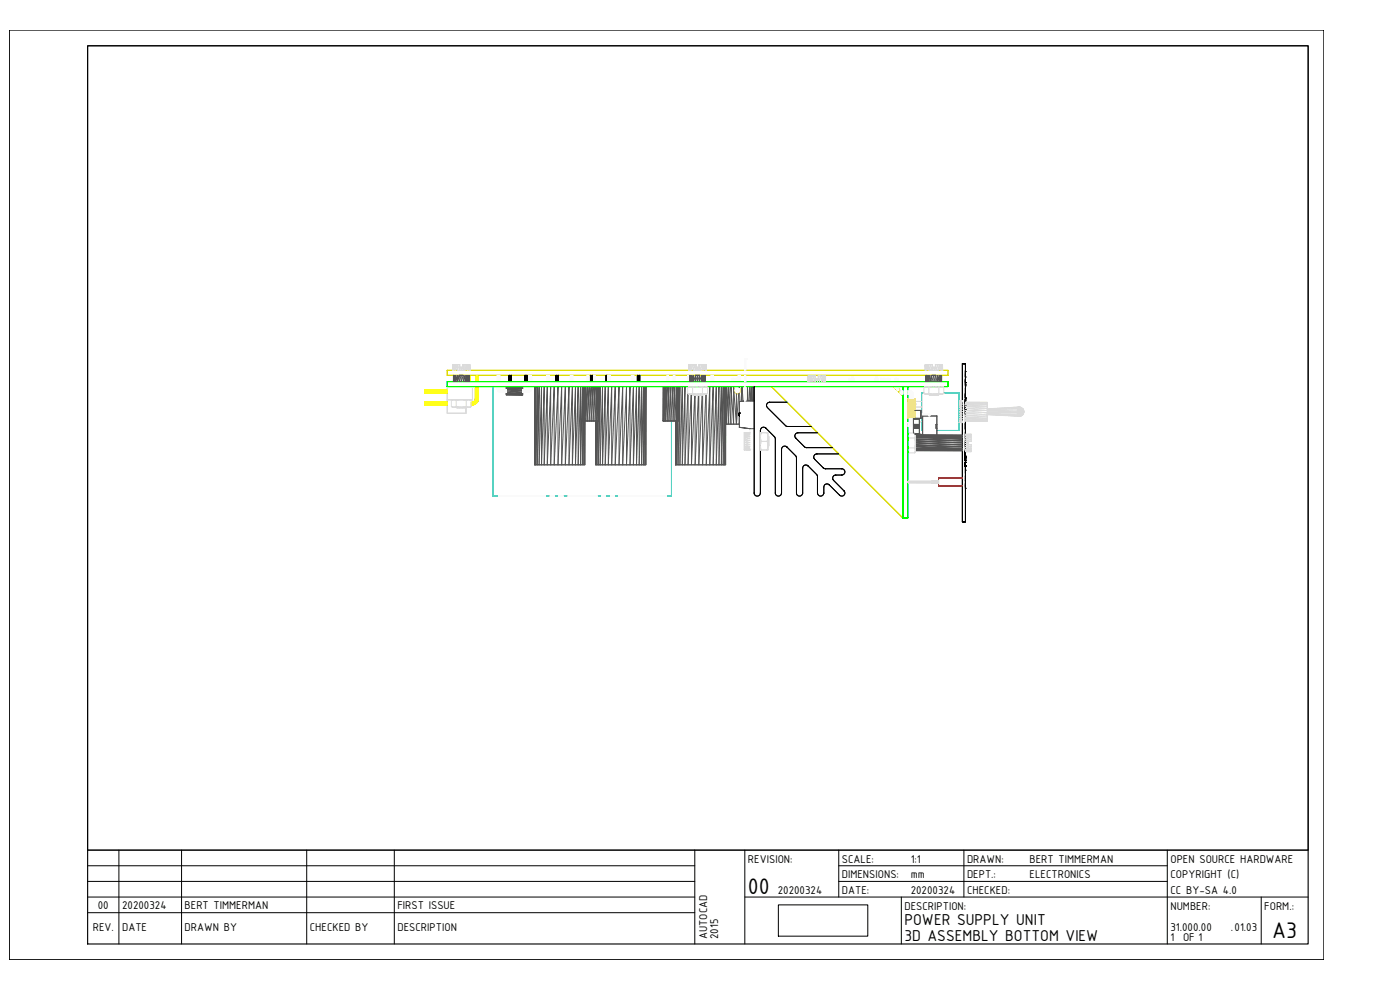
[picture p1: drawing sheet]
<svg xmlns="http://www.w3.org/2000/svg" width="841mm" height="594mm" viewBox="0 0 841 594" stroke-linecap="round" stroke-linejoin="round" font-family="sans-serif">
<!-- layer: 0 -->
<path d="M269 222h6h-6v3zM279 222h138M421 222h138M463 232l79 79v-73l-5-6 5 6v73zM463 232h.1M537 232h.1M542 238h.1M563 222h6zM569 222v3h-300h300M569 225h.1M569 222v3M542 311h.1" fill="none" stroke="#dd0" stroke-width=".6"/>
<g fill="none" stroke="#000" stroke-width=".6">
<path d="M578 219v95h2v-95h-2h2v95h-2zM578 219h.1M580 219v95M580 219h.1M580 237v-1v1M580 236h.1M580 236v-1v1M580 235v-1v1M580 234h.1M580 233h.1M580 233v1v-1M580 235h.1"/>
<path d="M580 235v1v-1M580 236v1v-1M580 237h.1M580 238h.1M580 238v1v-1M580 239h.1M580 238v-1v1M580 232h.1M580 231h.1M580 230h.1M580 229h.1M580 228h.1"/>
<path d="M580 223v2v-2M580 225h.1M580 226h.1M580 225v-2v2M580 223h.1M580 227h.1M580 240h.1M580 239v-1v1M580 239v-2v2M580 237v2v-2M580 229v-1v1M580 228v1v-1"/>
<path d="M580 260h.1M580 259h.1M580 258h.1M580 257h.1M580 257v-2v2M580 255h.1M580 256h.1M580 254h.1M580 255v2v-2M580 246v1v-1M580 247h.1M580 248h.1"/>
<path d="M580 247v-1v1M580 249h.1M580 247v-2v2M580 245h.1M580 247v1v-1M580 249v-1v1M580 241v2v-2M580 243h.1M580 244h.1M580 243v-2v2M580 241h.1M580 244v2v-2"/>
<path d="M580 246h.1M580 246v-2v2M580 241v1v-1M580 242h.1M580 242v-1v1M580 242v-2v2M580 245v-2v2M580 243v2v-2M580 245v-1v1M580 244v1v-1M580 280h.1M580 280v2v-2"/>
<path d="M580 275h.1M580 276v2v-2M580 278h.1M580 278v-2v2M580 276h.1M580 271v1v-1M580 272h.1M580 273h.1M580 272v-1v1M580 270h.1M580 271h.1M580 274h.1"/>
<path d="M580 272v-2v2M580 265v2v-2M580 267h.1M580 268h.1M580 267v-2v2M580 265h.1M580 269h.1M580 263h.1M580 262h.1M580 261h.1M580 279h.1M580 278v1v-1"/>
<path d="M580 279v-1v1M580 278v2v-2M580 280v-2v2M580 276v-1v1M580 275v1v-1M580 277h.1M580 276v1v-1M580 277v-2v2M580 273v-1v1M580 274v2v-2M580 277v-1v1M580 275v-1v1"/>
<path d="M580 272v1v-1M580 274v-2v2M580 272v2v-2M580 273v1zM580 273v-2v2M580 271v2v-2M580 272v1zM580 275v2v-2M580 282v2v-2M580 284h.1M580 284v-2v2M580 282v-2v2"/>
<path d="M580 282h.1M580 293v-1v1M580 292h.1M580 291h.1M580 291v-1v1M580 290h.1M580 291v2v-2M580 293h.1M580 292v-1v1M580 291v1v-1M580 286h.1M580 286v1v-1"/>
<path d="M580 287h.1M580 288h.1M580 289h.1M580 288v-2v2M578 314h.1M580 314h.1"/>
</g>
<g fill="#000">
<circle cx="580" cy="223" r=".2"/>
<circle cx="580" cy="226" r=".2"/>
<circle cx="580" cy="231" r=".2"/>
<circle cx="580" cy="232" r=".2"/>
<circle cx="580" cy="246" r=".2"/>
<circle cx="580" cy="240" r=".2"/>
<circle cx="580" cy="275" r=".2"/>
<circle cx="580" cy="271" r=".2"/>
<circle cx="580" cy="263" r=".2"/>
<circle cx="580" cy="270" r=".2"/>
<circle cx="580" cy="265" r=".2"/>
<circle cx="580" cy="282" r=".2"/>
</g>
<path d="M578 261h-28l28 1h-28h28h-28l28 1h-28l28 1h-28l28 1h-28l28 1h-28l28 1h-28l28 1h-28l28 1h-28l28 1h-28l28 1h-28h28h-28" fill="none" stroke="#545454" stroke-width=".6"/>
<g fill="none" stroke="#dbdbdb" stroke-width=".6">
<path d="M580 248h13v1l-13-1M580 247h13v1l-13-1M580 245h13v2l-13-2M580 244h13v1l-13-1M580 243h13v1l-13-1M580 242h13v1l-13-1M580 242h13zM580 252h13v1l-13-1M580 251h13v1h-13M580 250h13v1h-13M580 249h13v1l-13-1M580 253h13"/>
<path d="M593 242v11M593 253h.1M611 250h2zM612 245h.1M612 245v1M612 246l1 1-1 1h1h-1M612 248h-1l1 1h-1l1 1v-1M612 246h-1l1 1v1h-1l1 1M612 250h.1M612 246h1M612 245l1 1v1h-1h1v2l-1-1M612 245h-1l1 1v1h-1l1 1"/>
<path d="M613 245v1M613 245h1M613 250h-1h1M613 245h-1M613 245h.1M613 246l1 1h-1l1 1M613 249h-1M613 249l-1 1M614 245v1h-1M614 245v1M614 250h-1M614 250h.1"/>
<path d="M614 246l1 1M614 246l-1-1 1 2h-1l1 1h-1h1l-1 1M614 248l-1 1M614 246h1M614 249h-1M614 245h.1M614 246v-1v1M614 249v1M615 246h.1M615 247v1M615 247h-1l1 1M615 248h-1"/>
<path d="M615 247l-1-1 1 1M615 246v1v-1M615 248l-1 1M615 246v2M615 246l-1-1 1 1M615 248l-1 1 1-1M545 261l1-1-1 2M545 265l1-3v6l-1-1M545 270v1M545 269h1v1zM545 271l1 1M546 268v1z"/>
<path d="M546 260h.1M546 269h.1M546 272h.1M546 260l-1 1M546 260h3M549 263l1 3-1 3h-3M549 260h.1M549 269h.1M549 272h.1M549 269l1 1M549 260l1 1M550 270l-1 2h-3"/>
<path d="M550 261v1M550 261l-1-1 1 1M550 261l-1 2h-3M550 270l-1 2 1-1M550 267v3v-1h-1zM550 262v1h-1l1 2v-3M550 261v10M550 262h.1M550 265v2M580 266l3 1M580 268l3-1v1l-3 1h3v1l-3 1h3h-3h3h-3h3v-1h-3l3-1v-1zM582 266h-2h2v1"/>
<path d="M582 267h1M582 267l-2 1M582 267h.1M583 265h.1M583 267h.1M583 265h-1v2M583 267v4M583 261v4M583 261h-3h3l-3 1h3v1l-3 1h3v1M583 261h-3h3v1l-3 1h3v1l-3 1 2 1v-1h-2h3h-1"/>
</g>
<path d="M554 236h.1M554 236h1M554 236v13M576 236h.1M576 236h-9h9v23M576 236v23M554 259h.1M554 249v10zM563 259h13M576 259h.1" fill="none" stroke="#00bfff" stroke-width=".6"/>
<circle cx="612" cy="245" r=".2" fill="#dbdbdb"/>
<g fill="none" stroke="#dbdbdb" stroke-width=".6">
<path d="M549 253h.1M550 242v1v1v-1zM550 245h4M550 241h4M552 253h2M553 250h1M578 241h-2h2h-2h2h-2l2 1h-2l2 1h-2l2 1h-2l2 2h-2l2 1h-2l2 2h-2l2 1h-2l2 1h-2l2 1h-2l2 1h-2l2 1h-2h2h-2M593 249h19v1M593 249l19 1-19-1M593 248l19 1h-19M593 248h19h-19M593 247h19v2"/>
<path d="M593 247l19-1v1h-19M593 246l19-1v1M593 249l19 1M611 248h.1M611 247v1M611 248v1M611 247h.1M611 245v2M611 249v1M611 249h.1M611 245h.1M611 250h.1"/>
<path d="M611 250h1M612 245h-1M612 245l-19 1M612 245l-19 1 19-1-19 1M612 245h.1M612 250h.1M545 289h15h-15M545 289l15 1h-15M545 290h15h-15M545 289h15M560 290h.1M560 289h-15h15"/>
<path d="M560 289h4zM560 289l4 1zM560 290h4zM564 289h-4h4h-4v1"/>
</g>
<path d="M542 232v79h3v-79v79h-3zM542 232h.1M545 232h.1M542 311h.1M545 311h.1" fill="none" stroke="#0f0" stroke-width=".6"/>
<path d="M564 287h.1M564 292h.1M564 287v5v-5M564 292h14M578 287h-14h14" fill="none" stroke="#f00" stroke-width=".6"/>
<path d="M548 239v12v-12h1l-1 12h1v-12h1l-1 12h1v-12M548 239v12h-1l1-12h-1v12h-1l1-12h-1v12v-12l-1 12v-12h5M548 239h.1M550 239v12zM545 251h5M548 251h.1" fill="none" stroke="#ffdf7f" stroke-width=".6"/>
<g fill="none" stroke="#fafafa" stroke-width=".6">
<path d="M541 235v1zM541 235h1M541 236h1M541 237h1M542 236h-1h1M545 235h2M545 236h2M547 237h-2h2M547 236v-1zM547 235h.1M547 237v2v-2v2v-2v2l1-2v2v-2v2l1-2v2M547 235v2"/>
<path d="M547 236v1h-2h2M547 236h1h-1M547 236v1M547 237h.1M547 235l1 1zM547 235h1M547 235l2 2-1-1M547 236l1 1v-1l1 1M547 236h.1M548 239h.1M548 235v1zM548 236v1h-1"/>
<path d="M545 255h2M545 254h2M547 254h-2h2v1M547 255h-2l2 1M547 256h-2h2M547 254h.1M547 256h.1M547 256v-1zM547 251v3v-3v3v-3v3l1-3v3v-3v3l1-3v3M547 254v1zM547 254v1v-1h1l-1 2 1-1-1 1 1-1v-1l-1 1v-1M547 255h.1"/>
<path d="M548 251h.1M548 254v1zM553 249h5M558 249h.1M558 249v1v-1M558 249v1z"/>
</g>
<g fill="none" stroke="#545454" stroke-width=".6">
<path d="M549 257h3zM549 257h3h-3zM549 256l3 1h-3zM549 256h3h-3zM549 255l3 1h-3zM549 255h3v2M549 251h3zM549 252l3-1zM549 251v1h3M549 251v9v-3M549 251h.1M549 252h.1"/>
<path d="M549 255h.1M550 247h3v4v-4zM552 251v1M552 252v9M552 257v3h-2M552 255v-3h-3v3M552 251h.1M552 252h.1M553 247h.1M553 251h-3M554 250h.1M562 257h1z"/>
<path d="M562 256l1 1zM562 256h1zM562 255l1 1zM562 255v2M563 250v5h-1v2h1M563 250h-9v11v-11h9v11v-4h-1M563 250h.1M563 255h.1M550 261h2M550 261h2h-2M550 261h3M552 260h.1"/>
<path d="M552 261h.1M553 261h.1"/>
</g>
<path d="M296 232v66h107v-45v45h-107zM296 232h.1M296 298h.1M301 298h.1M395 298h.1" fill="none" stroke="#00bfff" stroke-width=".6"/>
<circle cx="299" cy="298" r=".2" fill="#fafafa"/>
<path d="M299 298h.1M300 298h.1M301 298h.1M302 298h.1" fill="none" stroke="#fafafa" stroke-width=".6"/>
<g fill="#fafafa">
<circle cx="299" cy="298" r=".2"/>
<circle cx="300" cy="298" r=".2"/>
</g>
<path d="M300 298h.1M301 298h.1" fill="none" stroke="#fafafa" stroke-width=".6"/>
<circle cx="300" cy="298" r=".2" fill="#fafafa"/>
<g fill="none" stroke="#fafafa" stroke-width=".6">
<path d="M305 298h.1M305 298h2h-2M307 298h.1M307 298h-2h2M309 298h.1M310 298h.1M310 298h1h-1M311 298h-2h2M311 298h.1M311 298h1h-1M312 298h.1M313 298h.1"/>
<path d="M313 298h-2h2M315 298h.1M315 298h2h-2M316 298h.1M316 298h1h-1M317 298h-2h2M317 298h-1h1M317 298h.1"/>
</g>
<circle cx="317" cy="298" r=".2" fill="#fafafa"/>
<g fill="none" stroke="#fafafa" stroke-width=".6">
<path d="M321 298h.1M321 298h1h-1M322 298h-1h1M322 298h.1M326 298h.1M326 298h1h-1M327 298h-1h1M327 298h.1M342 298h.1M346 298h.1M347 298h.1M347 298h1h-1"/>
<path d="M348 298h-1h1"/>
</g>
<circle cx="348" cy="298" r=".2" fill="#fafafa"/>
<path d="M346 298h1h-1M346 298h.1M347 298h.1M347 298h-1h1M347 298h1h-1M348 298h-1h1M348 298h.1M349 298h.1M351 298h.1M352 298h.1M352 298h1h-1M353 298h-1h1" fill="none" stroke="#fafafa" stroke-width=".6"/>
<circle cx="353" cy="298" r=".2" fill="#fafafa"/>
<g fill="none" stroke="#fafafa" stroke-width=".6">
<path d="M351 298h.1M352 298h.1M352 298h1h-1M353 298h-1h1M353 298h.1M354 298h.1M371 298h.1M372 298h.1M372 298h1h-1M373 298h-2h2M373 298h.1M373 298h1h-1"/>
<path d="M374 298h.1M375 298h.1M375 298h-2h2M378 298h.1M379 298h-1h1M379 298h.1"/>
</g>
<circle cx="377" cy="298" r=".2" fill="#fafafa"/>
<path d="M377 298h.1M377 298h2h-2M378 298h.1M378 298h1h-1M379 298h-2h2M379 298h.1M379 298h-1h1" fill="none" stroke="#fafafa" stroke-width=".6"/>
<circle cx="379" cy="298" r=".2" fill="#fafafa"/>
<g fill="none" stroke="#fafafa" stroke-width=".6">
<path d="M383 298h.1M383 298h1h-1M384 298h-1h1M384 298h.1M388 298h.1M388 298h1h-1M389 298h-1h1M389 298h.1M393 298h.1M393 298h2h-2M395 298h.1M395 298h-2h2"/>
<path d="M398 298h.1M399 298h.1M400 298h.1"/>
</g>
<circle cx="398" cy="298" r=".2" fill="#fafafa"/>
<path d="M398 298h.1M399 298h.1M400 298h.1" fill="none" stroke="#fafafa" stroke-width=".6"/>
<circle cx="398" cy="298" r=".2" fill="#fafafa"/>
<path d="M299 298h.1M300 298h.1M300 298h1h-1M300 298h2h-2M301 298h-2h2M302 298h-2h2M302 298h.1" fill="none" stroke="#fafafa" stroke-width=".6"/>
<circle cx="307" cy="298" r=".2" fill="#fafafa"/>
<path d="M304 298h.1M305 298h.1M305 298h2h-2M307 298h-2h2M307 298h.1" fill="none" stroke="#fafafa" stroke-width=".6"/>
<circle cx="307" cy="298" r=".2" fill="#fafafa"/>
<path d="M310 298h.1M311 298h.1M312 298h.1" fill="none" stroke="#fafafa" stroke-width=".6"/>
<circle cx="310" cy="298" r=".2" fill="#fafafa"/>
<path d="M310 298h.1M311 298h.1M312 298h.1" fill="none" stroke="#fafafa" stroke-width=".6"/>
<circle cx="310" cy="298" r=".2" fill="#fafafa"/>
<path d="M315 298h.1M316 298h.1M316 298h1h-1M317 298h.1M317 298h-1h1" fill="none" stroke="#fafafa" stroke-width=".6"/>
<circle cx="317" cy="298" r=".2" fill="#fafafa"/>
<path d="M320 298h.1M321 298h2h-2M322 298h-2h2M322 298h.1M323 298h.1" fill="none" stroke="#fafafa" stroke-width=".6"/>
<circle cx="323" cy="298" r=".2" fill="#fafafa"/>
<path d="M325 298h.1M326 298h.1M327 298h.1M328 298h.1" fill="none" stroke="#fafafa" stroke-width=".6"/>
<circle cx="325" cy="298" r=".2" fill="#fafafa"/>
<path d="M326 298h.1M327 298h.1" fill="none" stroke="#fafafa" stroke-width=".6"/>
<circle cx="326" cy="298" r=".2" fill="#fafafa"/>
<path d="M330 298h.1M331 298h.1M331 298h2h-2M332 298h.1M332 298h1h-1M332 298h-1h1M333 298h-1h1M333 298h.1" fill="none" stroke="#fafafa" stroke-width=".6"/>
<circle cx="333" cy="298" r=".2" fill="#fafafa"/>
<g fill="none" stroke="#fafafa" stroke-width=".6">
<path d="M341 298h.1M342 298h.1M342 298h1h-1M343 298h.1M346 298h.1M346 298h2zM347 298h.1M347 298h1h-1M348 298h.1M348 298h-2h2M351 298h.1M352 298h.1"/>
<path d="M352 298h1h-1M353 298h-2h2M353 298h.1"/>
</g>
<circle cx="353" cy="298" r=".2" fill="#fafafa"/>
<path d="M356 298h.1M357 298h.1M357 298h1h-1M358 298h.1M358 298h-1h1M359 298h.1" fill="none" stroke="#fafafa" stroke-width=".6"/>
<circle cx="357" cy="298" r=".2" fill="#fafafa"/>
<path d="M362 298h.1M363 298h.1M363 298h1h-1M364 298h.1M364 298h-1h1M368 298h.1M372 298h.1M373 298h.1M374 298h.1" fill="none" stroke="#fafafa" stroke-width=".6"/>
<circle cx="372" cy="298" r=".2" fill="#fafafa"/>
<path d="M382 298h.1M382 298h2h-2M383 298h.1M384 298h.1M384 298h-2h2M385 298h.1" fill="none" stroke="#fafafa" stroke-width=".6"/>
<circle cx="384" cy="298" r=".2" fill="#fafafa"/>
<path d="M383 298h1h-1M383 298h.1M384 298h.1M388 298h.1M388 298h1h-1M389 298h-1h1" fill="none" stroke="#fafafa" stroke-width=".6"/>
<circle cx="389" cy="298" r=".2" fill="#fafafa"/>
<path d="M387 298h.1M388 298h.1M388 298h1h-1M389 298h-1h1M389 298h.1M390 298h.1" fill="none" stroke="#fafafa" stroke-width=".6"/>
<circle cx="390" cy="298" r=".2" fill="#fafafa"/>
<g fill="none" stroke="#fafafa" stroke-width=".6">
<path d="M393 298h.1M393 298h1h-1M394 298h.1M394 298h-1h1M395 298h.1M395 298h-1h1M397 298h.1M398 298h.1M398 298h2h-2M399 298h-1h1M399 298h.1M400 298h-1h1"/>
<path d="M400 298h.1"/>
</g>
<circle cx="400" cy="298" r=".2" fill="#fafafa"/>
<path d="M343 298h.1M343 298h1h-1M344 298h.1M344 298h1h-1M345 298h.1M345 298h-1h1M345 298h1h-1M346 298h.1M349 298h.1M350 298h.1M350 298h1h-1M351 298h-1h1" fill="none" stroke="#fafafa" stroke-width=".6"/>
<circle cx="351" cy="298" r=".2" fill="#fafafa"/>
<path d="M348 298h.1M348 298h1h-1M349 298h.1M350 298h.1M350 298h-1h1M350 298h1h-1M351 298h-1h1M351 298h.1M354 298h.1M354 298h2h-2M356 298h-2h2M356 298h.1" fill="none" stroke="#fafafa" stroke-width=".6"/>
<circle cx="356" cy="298" r=".2" fill="#fafafa"/>
<path d="M315 298h.1M315 298h2h-2M317 298h.1M317 298h-2h2" fill="none" stroke="#fafafa" stroke-width=".6"/>
<circle cx="317" cy="298" r=".2" fill="#fafafa"/>
<path d="M325 298h.1M326 298h.1M327 298h.1M328 298h.1" fill="none" stroke="#fafafa" stroke-width=".6"/>
<circle cx="325" cy="298" r=".2" fill="#fafafa"/>
<path d="M326 298h.1M327 298h.1" fill="none" stroke="#fafafa" stroke-width=".6"/>
<circle cx="326" cy="298" r=".2" fill="#fafafa"/>
<path d="M331 298h.1M332 298h.1" fill="none" stroke="#fafafa" stroke-width=".6"/>
<circle cx="332" cy="298" r=".2" fill="#fafafa"/>
<path d="M338 298h-1h1M338 298h.1" fill="none" stroke="#fafafa" stroke-width=".6"/>
<circle cx="337" cy="298" r=".2" fill="#fafafa"/>
<path d="M335 298h.1M336 298h.1M337 298h.1M337 298h1h-1M338 298h-1h1" fill="none" stroke="#fafafa" stroke-width=".6"/>
<circle cx="338" cy="298" r=".2" fill="#fafafa"/>
<g fill="none" stroke="#fafafa" stroke-width=".6">
<path d="M341 298h.1M342 298h.1M342 298h1h-1M343 298h.1M346 298h.1M347 298h.1M347 298h1h-1M348 298h.1M348 298h-1h1M351 298h.1M352 298h.1M352 298h1h-1"/>
<path d="M353 298h-1h1M353 298h.1"/>
</g>
<circle cx="353" cy="298" r=".2" fill="#fafafa"/>
<path d="M356 298h.1M357 298h.1M357 298h1h-1M358 298h.1M358 298h-1h1M359 298h.1M362 298h.1M362 298h1h-1M363 298h.1M363 298h-1h1M364 298h.1" fill="none" stroke="#fafafa" stroke-width=".6"/>
<circle cx="362" cy="298" r=".2" fill="#fafafa"/>
<path d="M367 298h.1M368 298h.1M368 298h1h-1M369 298h.1M369 298h-1h1M372 298h.1M373 298h.1M374 298h.1" fill="none" stroke="#fafafa" stroke-width=".6"/>
<circle cx="374" cy="298" r=".2" fill="#fafafa"/>
<path d="M372 298h.1M373 298h.1M374 298h.1" fill="none" stroke="#fafafa" stroke-width=".6"/>
<circle cx="372" cy="298" r=".2" fill="#fafafa"/>
<path d="M372 298h.1M373 298h.1M374 298h.1" fill="none" stroke="#fafafa" stroke-width=".6"/>
<circle cx="372" cy="298" r=".2" fill="#fafafa"/>
<path d="M377 298h.1M377 298h1h-1M378 298h-1h1M378 298h.1M378 298h1h-1M379 298h.1M380 298h.1M380 298h-2h2M382 298h.1M383 298h.1M383 298h1h-1M384 298h-1h1" fill="none" stroke="#fafafa" stroke-width=".6"/>
<circle cx="384" cy="298" r=".2" fill="#fafafa"/>
<path d="M382 298h.1M383 298h.1M383 298h2h-2M385 298h.1" fill="none" stroke="#fafafa" stroke-width=".6"/>
<circle cx="385" cy="298" r=".2" fill="#fafafa"/>
<path d="M302 298h.1M302 298h2h-2M303 298h-1h1M303 298h.1M304 298h-1h1M304 298h.1M305 298h.1M382 298h.1M383 298h.1M385 298h-2h2M385 298h.1" fill="none" stroke="#fafafa" stroke-width=".6"/>
<circle cx="305" cy="298" r=".2" fill="#fafafa"/>
<path d="M307 298h1h-1M307 298h.1M308 298h.1M309 298h.1M309 298h1h-1M309 298h-1h1M310 298h.1" fill="none" stroke="#fafafa" stroke-width=".6"/>
<circle cx="307" cy="298" r=".2" fill="#fafafa"/>
<g fill="none" stroke="#fafafa" stroke-width=".6">
<path d="M308 298h1h-1M308 298h.1M309 298h-1h1M318 298h.1M318 298h1h-1M319 298h.1M379 298h.1M380 298h.1M380 298h2h-2M381 298h-1h1M381 298h.1M382 298h-1h1"/>
<path d="M382 298h.1"/>
</g>
<circle cx="382" cy="298" r=".2" fill="#fafafa"/>
<path d="M384 298h2h-2M384 298h.1M385 298h.1M386 298h.1M386 298h2h-2M387 298h-2h2M387 298h.1M388 298h.1" fill="none" stroke="#fafafa" stroke-width=".6"/>
<circle cx="384" cy="298" r=".2" fill="#fafafa"/>
<g fill="none" stroke="#fafafa" stroke-width=".6">
<path d="M302 298h1h-1M302 298h.1M303 298h.1M303 298h2h-2M304 298h-2h2M304 298h.1M305 298h.1M385 298h2h-2M386 298h-1h1M387 298h-1h1M396 298h.1M396 298h1h-1"/>
<path d="M397 298h-1h1M397 298h.1"/>
</g>
<circle cx="302" cy="298" r=".2" fill="#fafafa"/>
<path d="M303 298h1h-1M303 298h.1M304 298h-1h1M307 298h.1M308 298h.1M309 298h.1M310 298h-1h1M310 298h.1" fill="none" stroke="#fafafa" stroke-width=".6"/>
<circle cx="307" cy="298" r=".2" fill="#fafafa"/>
<g fill="none" stroke="#fafafa" stroke-width=".6">
<path d="M307 298h.1M308 298h.1M308 298h2h-2M312 298h.1M313 298h.1M314 298h.1M314 298h1h-1M315 298h.1M315 298h-1h1M318 298h.1M319 298h.1M319 298h1h-1"/>
<path d="M320 298h.1M320 298h-1h1M323 298h.1M324 298h.1M325 298h.1M374 298h1h-1M374 298h.1M375 298h.1M376 298h.1M376 298h1h-1M376 298h-1h1M377 298h.1"/>
</g>
<circle cx="374" cy="298" r=".2" fill="#fafafa"/>
<g fill="none" stroke="#fafafa" stroke-width=".6">
<path d="M375 298h1h-1M376 298h-1h1M376 298h.1M379 298h.1M380 298h.1M380 298h2h-2M381 298h-1h1M381 298h.1M382 298h-1h1M382 298h.1M385 298h.1M386 298h.1"/>
<path d="M386 298h1h-1M387 298h.1M387 298h-1h1M390 298h.1M391 298h.1M391 298h1h-1M392 298h.1M392 298h-1h1M395 298h.1M396 298h.1M397 298h.1"/>
</g>
<circle cx="302" cy="298" r=".2" fill="#fafafa"/>
<path d="M302 298h.1M303 298h.1M304 298h.1" fill="none" stroke="#fafafa" stroke-width=".6"/>
<circle cx="302" cy="298" r=".2" fill="#fafafa"/>
<path d="M303 298h.1" fill="none" stroke="#fafafa" stroke-width=".6"/>
<circle cx="303" cy="298" r=".2" fill="#fafafa"/>
<path d="M303 298h.1M304 298h.1" fill="none" stroke="#fafafa" stroke-width=".6"/>
<circle cx="304" cy="298" r=".2" fill="#fafafa"/>
<path d="M303 298h.1M304 298h.1" fill="none" stroke="#fafafa" stroke-width=".6"/>
<circle cx="303" cy="298" r=".2" fill="#fafafa"/>
<g fill="none" stroke="#fafafa" stroke-width=".6">
<path d="M307 298h.1M307 298h2h-2M309 298h.1M309 298h-2h2M310 298h.1M312 298h.1M312 298h2h-2M313 298h-1h1M313 298h.1M314 298h.1M314 298h1h-1M315 298h.1"/>
<path d="M315 298h-1h1M318 298h.1M319 298h.1M320 298h.1M323 298h.1M324 298h.1M324 298h1h-1M325 298h.1M374 298h.1M374 298h2h-2M375 298h-1h1M376 298h.1"/>
<path d="M376 298h1h-1M377 298h.1M377 298h-1h1M380 298h.1M381 298h.1M382 298h.1"/>
</g>
<circle cx="380" cy="298" r=".2" fill="#fafafa"/>
<path d="M380 298h.1" fill="none" stroke="#fafafa" stroke-width=".6"/>
<circle cx="380" cy="298" r=".2" fill="#fafafa"/>
<g fill="none" stroke="#fafafa" stroke-width=".6">
<path d="M380 298h.1M381 298h.1M382 298h.1M385 298h.1M386 298h.1M386 298h1h-1M387 298h.1M390 298h.1M390 298h2h-2M392 298h.1M392 298h-2h2M395 298h.1"/>
<path d="M396 298h.1M397 298h.1"/>
</g>
<circle cx="395" cy="298" r=".2" fill="#fafafa"/>
<path d="M396 298h.1M397 298h.1" fill="none" stroke="#fafafa" stroke-width=".6"/>
<circle cx="396" cy="298" r=".2" fill="#fafafa"/>
<g fill="none" stroke="#000" stroke-width=".6">
<path d="M306 225v4v-4M306 225v4M307 225v4v-4M307 225v4M307 229v-4v4M315 225v4v-4M315 225v4M316 225v4v-4M316 225v4M317 229v-4v4M317 225v4M334 225v4v-4"/>
<path d="M334 225v4M334 225v4l1-4M335 225v4v-4M335 225v4M335 229v-4v4M355 229v-4v4M355 225v4M356 225v4M356 225v4v-4M356 229v-4v4M364 229v-4v4M364 225v4"/>
<path d="M365 229v-4v4M365 225v4M383 229v-4v4M383 225v4M383 229l1-4v4M384 225v4M444 250v-2v2M444 249h.1M444 250h.1M444 248h.1M444 250v-1v1M444 248v2v-2"/>
<path d="M444 248v2z"/>
</g>
<path d="M269 232v8h15M269 232v16h11v-3v3h-11v-8M269 232h.1M284 232h.1M269 240h15v-8v8M269 248h.1M269 240h.1M280 248h.1M284 240h.1" fill="none" stroke="#dbdbdb" stroke-width=".6"/>
<g fill="none" stroke="#ff0" stroke-width=".6">
<path d="M255 235l14 1h-14h14h-14M255 235v1h14h-14M255 234l14 1M255 235v1M255 234v1M255 235h.1M255 236h.1M255 235h14M255 234h14M269 234h-14h14M282 229v-3h1v3M282 226v3z"/>
<path d="M286 232v8v-8v8v-8v8h1v-8v8v-8v8v-8l-1 8v-8v8M286 226h1M286 226v3M286 226v3zM286 226h.1M286 226h1v3M286 240h1v1v-1M286 240l1 1-1 1 1-1-1 1 1-1h-1M286 232h.1M286 240h.1M287 229v-3v3M287 226v3z"/>
<path d="M287 240h.1M255 242v1h14M255 241v2h14M255 241l14 1M255 241h14M269 242h-14h14M269 243h-14h14M269 242h-14l14 1M283 242h1M283 241h1M283 243h1M284 243h.1"/>
<path d="M284 241v1M284 241l-1 1h1M284 242v1h-1M284 242v-1zM284 242v-1v1M284 242h.1M284 242v1M284 243h1zM284 241h1zM285 242l-1 1h1h-1h1l-1-1M285 242h-1M285 241v-1v2h1"/>
<path d="M285 241l-1 1M285 241v1M285 243l1-1zM285 241v2l1-1M285 241l1-1v1M285 241l1 1M285 241l1-1-1 1M285 241h.1M286 242l-1 1 1-1M286 241v-1v1M286 241v1M286 241h-1"/>
<path d="M287 240l-1 2M287 240h-1v1"/>
</g>
<g fill="none" stroke="#545454" stroke-width=".6">
<path d="M304 232h10h-10v1h10h-10h10v1l-10-1v2h10l-10-1h10v3M304 237h10zM304 236l10 1h-10zM304 236h10h-10zM304 235l10 1h-10zM304 232h10v5M304 236v1h10M304 232v4M304 235h.1M314 235h.1M321 232v47v-47v47h30M322 232v47h-1z"/>
<path d="M323 232v47h-1zM324 232v47h-1zM325 232v47h-1zM327 232v47h-2zM329 232v47h-2zM331 232v47h-2zM333 232v47h-2zM335 232v47h-2zM337 232v47h-2zM340 232v47h-3zM342 232v47h-2zM344 232v47h-2z"/>
<path d="M346 232v47h-2zM347 232v47h-1zM349 232v47h-2zM350 232v47h-1zM350 232v21l1-21-1 21h10M351 232v21zM352 232v21h-1zM353 232v21h-1zM354 232v21h-1zM355 232v21h-1zM356 232v21h-1zM357 232v21h-1z"/>
<path d="M358 232v21h-1zM359 232v21h-1zM360 232v21h-1zM360 232v21zM361 232v47h-2zM362 232v47h-1zM364 232v47h-2zM365 232v47h-1zM367 232v47h-2zM370 232v47h-3zM372 232v47h-2zM374 232v47h-2z"/>
<path d="M376 232v47h-2zM378 232v47h-2zM381 232v47h-3zM382 232v47h-1zM384 232v47h-2zM385 232v47h-1zM387 232v47h-2zM387 232v47zM388 232v47h-1zM388 232v47zM398 232v21l1-21-1 21h10M399 232v21z"/>
<path d="M400 232v21h-1zM401 232v21h-1zM402 232v21h-1zM403 232v21h-1zM404 232v21h-1zM405 232v21h-1zM406 232v21h-1zM407 232v21h-1zM408 232v21h-1zM408 232v21zM408 232v47h-1zM410 232v47h-2z"/>
<path d="M411 232v47h-1zM413 236l-2 43h2v-43M413 233h.1M415 237l-2 42h2v-42M417 237l-2 42h3v-42M420 237l-2 42h2v-42M422 237l-2 42h2v-42M424 232h.1M424 237v42h-2l2-42M426 232v47h-2zM428 232v47h-2zM430 232v47h-2z"/>
<path d="M432 232v47h-2zM433 232v47h-1zM434 232v47h-1zM435 232v47h-1zM436 232v47h-1zM436 232v47zM441 234v-2v23h-2l-1-23v23h-1l-1-16M441 235l1 20v-19M444 236l-2 19M444 233v-1v1M444 236v19h-3l-2-23v23h-1l-1-23v23h-1h8M446 232v9"/>
<path d="M448 240v1M350 251v28h1v-26M350 253h.1M351 253v26v-26v26v-26M358 253v26v-26M358 253v26h30M358 253v26h1v-26M359 253v26v-26M398 253h.1M406 253v26v-26M406 253v26h30M407 253l-1 26h1v-26"/>
<path d="M444 255h.1M444 241h.1M444 257h.1M444 254v1M446 241v-9l-1 9M447 241h.1M449 241v-9l1 9M450 241v-9l1 9M452 241v-9v9M452 241v-9l1 9M453 257h-9v-16h9h-9v16l7 1M321 279h.1"/>
<path d="M358 279h.1M406 279h.1"/>
</g>
<g fill="none" stroke="#fafafa" stroke-width=".6">
<path d="M299 233v-1v1M299 225v4M299 232v1zM299 234v1M299 233v1M299 233l1 1M299 234l1 1M299 235h1M299 234v-1v1M299 229v-4v4M299 233l1-1v1M300 234h.1"/>
<path d="M300 234v1M300 235h1zM300 235l1 1M300 225v4M300 233v-1v1M300 233v1M300 233h.1M300 235h1M300 233l1 1M300 234h1M300 232v1M301 234h.1"/>
<path d="M301 236v-1zM301 235h.1M301 234v1M301 234h-1M304 234h-3h3h-3h3h-3l3 1h-3h3h-3l3 1h-3M314 234h3zM314 236h3M314 235h3zM314 234h3v1zM317 235h1zM317 234h.1M317 235h.1"/>
<path d="M317 234h1M317 234l1 1M318 234l-1 1h1M318 234v-1v1M318 234v1M318 234h-1M318 234h.1M318 233v-1v1M318 225v4M318 232v1zM318 233v1v-1h1l-1 2M318 233v1"/>
<path d="M318 229v-4v4M318 234v1h1h-1M318 233l1-1v1M318 233h1M318 229l1-4v4M319 233v-1v1M319 233v2v-2M319 229v-4v4M319 233v2zM319 233v1v-1M319 225v4M319 232v1"/>
<path d="M329 229v-4v4M329 225v4M329 229l1-4v4M330 229v-4v4M343 225v4v-4M343 225v4l1-4M344 225v4M344 229v-4v4M353 229v-4v4M353 225v4v-4v4M354 225l-1 4M354 225v4v-4"/>
<path d="M357 225v4v-4M357 225v4M357 225v4v-4v4M357 229v-4v4M365 229v-4v4M365 225v4M366 225v4v-4M366 225v4M367 225v4v-4M367 225v4M379 225v4v-4l1 4M380 229v-4v4v-4v4"/>
<path d="M381 225v4M381 229v-4v4M401 225v4v-4M401 225v4M401 225v4v-4l1 4M402 229v-4v4M404 229v-4v4M405 225v4v-4M405 225v4M405 229v-4v4M413 229v-4v4M413 225v4"/>
<path d="M414 225v4M414 228v1v-4v4M427 229v-4v4M427 225v4M428 225v4v-4v4v-4M428 225l1 4M429 229v-4v4M440 227h1v2M440 227v2zM440 229v-2v2M440 229v-2h1l-1 2M441 229v-2v2"/>
<path d="M441 227h.1M442 234v1zM442 227h2M442 232v1h2M442 227v2M442 234h.1M442 234v1h1h-1h2v-1l-1 1h-1v-1M442 234v1v-1M442 233v1M442 232v1M442 229v-2v2M442 235h1z"/>
<path d="M442 234l1 1v-1M442 233l1 1M443 229v-2v2M443 235h.1M443 233v1h-1M443 233v1M443 232v1M443 235l1-1zM443 234v1v-1M443 227v2M443 233l1 1M443 227v-2v2"/>
<path d="M444 225v4v-2M444 233v1M444 234h-1M444 233l-1 1M444 232v1M444 227v2M444 234h.1M444 232v2M444 225v4M444 225l1 4M445 229v-4v4M510 227v2z"/>
<path d="M510 227h1M510 229v-2v2v-2h1v2M511 227v2M511 227v2zM511 227h1M511 229v-2h1l-1 2M512 226v3zM512 226h1M512 226h.1M512 229v-3l1 3v-2v2M513 226h.1M513 228v-1v2"/>
<path d="M525 229v-2l1 2v-2v2M525 227h1M526 226h1v3M526 226v3zM526 229v-3v3v-3v3l1-3v3M526 226h.1M527 226v3zM527 229v-2v2M529 227v2zM529 227h1M529 227h.1M529 229l1-2-1 2"/>
<path d="M530 229v-2v2M530 227v2M530 227h2v2M530 227v2zM530 229l1-2v2M531 229v-2v2M531 229v-2h1v2M531 227h.1M532 229v-2v2M533 227h2v2M533 227v2zM533 229v-2v2"/>
<path d="M533 229v-2h1l-1 2M534 229v-2v2v-2h1l-1 2M534 227h.1M537 227h2M537 227v2zM537 232v1M538 232v1M538 233h1M538 227v2M538 233h.1M538 227h1M538 227h.1"/>
<path d="M539 234h.1M539 229v-2v2M539 233v1v-1M539 233v1l-1-1v1M539 232v1M539 235h.1M539 232v2v-1M539 234v1zM539 227v2M451 257h2h-2v13h2h-2zM451 257v1M451 270h.1"/>
</g>
<path d="M441 234h.1M441 233a2.1 2.1 0 0 0 0 3M442 233h-1M444 233a2.1 2.1 0 0 1 1 3 2.1 2.1 0 0 1-4 0M537 233h.1M539 233l1 1v2" fill="none" stroke="#ffdf7f" stroke-width=".6"/>
<path d="M269 229h300v3h-300h300v-3h-300v3zM269 229h.1M269 232h.1M569 229h.1M569 232h.1" fill="none" stroke="#0f0" stroke-width=".6"/>
<circle cx="448" cy="216" r=".2" fill="#fafafa"/>
<path d="M447 241h.1" fill="none" stroke="#fafafa" stroke-width=".6"/>
<circle cx="447" cy="216" r=".2" fill="#fafafa"/>
<path d="M447 216h1v6v-6h-1v6zM447 233h1v8h-1v-8h1M447 232v9h1v-9v1M447 233h.1M447 225v4M448 233h.1M448 225v4" fill="none" stroke="#fafafa" stroke-width=".6"/>
<circle cx="448" cy="216" r=".2" fill="#fafafa"/>
<path d="M447 241h.1" fill="none" stroke="#fafafa" stroke-width=".6"/>
<circle cx="447" cy="216" r=".2" fill="#fafafa"/>
<path d="M447 241h.1" fill="none" stroke="#fafafa" stroke-width=".6"/>
<path d="M444 250v-2v2M444 249h.1M444 250h.1M444 248h.1M444 250v-1v1M444 248v2v-2M444 248v2z" fill="none" stroke="#000" stroke-width=".6"/>
<path d="M444 257h.1" fill="none" stroke="#545454" stroke-width=".6"/>
<g fill="#fafafa">
<circle cx="447" cy="216" r=".2"/>
<circle cx="448" cy="216" r=".2"/>
</g>
<g fill="none" stroke="#000" stroke-width=".6">
<path d="M453 232v64a1.9 1.9 0 0 0 2 2 1.9 1.9 0 0 0 2-2v-38v-1h2h1l6 6v33a1.9 1.9 0 0 0 2 2 1.9 1.9 0 0 0 1-2v-26l1-1 1-1 2 1 5 6v21a1.9 1.9 0 0 0 2 2 1.9 1.9 0 0 0 2-2v-15l1-1 1-1 1 1 6 6v10a1.9 1.9 0 0 0 2 2 1.9 1.9 0 0 0 2-2v-4l2-1h1l6 6a1.9 1.9 0 0 0 3 0 1.9 1.9 0 0 0 0-2M453 232v64a1.9 1.9 0 0 0 2 2 1.9 1.9 0 0 0 2-2v-38l1-1h2M453 232h.1M457 258v1M460 257h.1M460 257l5 5M461 245l11 11h15h-14M461 245h.1M461 245l11 11M462 242l-1 1v2M462 242h.1M462 242h11"/>
<path d="M472 256h1M472 256h.1M473 256h.1M479 260h12h-12l-2 2 1 1M479 260l-1 1v2M479 260h.1M465 262l1 2v32a1.9 1.9 0 0 0 2 2 1.9 1.9 0 0 0 1-2v-26l2-2 2 1M465 262h.1M466 264h.1M469 270h.1M473 268v1M473 269h.1"/>
<path d="M473 269l5 5M478 274v1v21a1.9 1.9 0 0 0 2 2 1.9 1.9 0 0 0 2-2v-15l1-1 2-1 6 6M478 274h.1M478 263l6 6h16h-15M478 263h.1M478 263l5 5M478 275h.1M483 268h.1M483 268l2 1M485 269h.1M485 280h.1M489 275l6 6"/>
<path d="M489 275v1M489 276l6 6h11M489 276h.1M491 273h13h-14l-1 1v1M491 273l-2 1v1M491 273h.1M453 296h.1M457 296h.1M466 296h.1M469 296h.1M478 296h.1M482 296h.1"/>
<path d="M482 281h.1M491 285v1v10a1.9 1.9 0 0 0 2 2 1.9 1.9 0 0 0 2-2v-5h2h1M491 285h.1M491 296h.1M491 286h.1M495 281h.1M495 281l1 1M495 296h.1M495 293h.1M496 282h.1M496 282h10M498 291h.1"/>
<path d="M498 291l6 6M500 288l1 1M501 289h.1M501 288h.1M501 289l6 6M502 285h.1M504 297h.1M506 282a1.9 1.9 0 0 1 2 1 1.9 1.9 0 0 1-2 2h-5l-1 1v2M506 282a1.9 1.9 0 0 1 2 1 1.9 1.9 0 0 1-2 2M506 285h-5l-1 1v2M506 285h.1M506 282h.1"/>
<path d="M507 295a1.9 1.9 0 0 1 0 2 1.9 1.9 0 0 1-3 0M507 295h.1M468 544h53v18h-53z"/>
</g>
<g fill="none" stroke="#dbdbdb" stroke-width=".6">
<path d="M272 219h4M272 219v3zM272 219h1l1 3v-3h1v3l-1-3h-1v3zM275 219h1v3zM276 219h.1M276 219v2h2M276 219v3h1M278 219h.1M278 219h4M278 219l1 3v-3h-1v2M278 219v2M279 219h1l1 3v-3h1v3v-3v3l-1-3h-1v3z"/>
<path d="M414 219h4M414 219v3zM414 219l1 3v-3h1v3l-1-3zM416 219l1 3v-3h1v3l-1-3zM418 219h.1M418 219v2h2M418 219v3h1M420 219h.1M420 219h4M420 219l1 3v-3h-1v2M420 219v2M421 219h1l1 3v-3h1v3v-3v3l-1-3h-1v3z"/>
<path d="M556 219h4M556 219v3zM556 219h1l1 3v-3h1v3l-1-3h-1v3zM559 219h1v3zM560 219h.1M560 219v2h2v-2M560 219v3h1M562 219h.1M562 219h4M562 219l1 3v-3h-1l1 3h-2l1-1h-1M563 219h1l1 3v-3h1v3v-3v3l-1-3h-1v3zM276 221h1l-1 1h-1h4"/>
<path d="M276 221h.1M277 221v1zM277 221h1l-1 1h2l-1-1M282 222v-3v3M282 222h.1M413 233l2-1 1 1v3l-1 1-2-1zM413 233h.1M413 236h.1M414 232l-1 1 1-1M414 237h10M414 237l-1-1 2 1M415 237h3h-1"/>
<path d="M415 237h.1M415 232h.1M415 232l1 1 2-1M415 237l1-1 1 1M416 233l3-1 3 1v3l-3 1-3-1M416 237h1M417 237h-1h6M417 237h2M418 237h1M418 221h1l-1 1h-1h4M418 221h.1M419 221v1z"/>
<path d="M419 237h1M419 237h3v-1l-2 1M419 232h.1M419 237h.1M419 221h1l-1 1h2l-1-1M420 237h1M420 232l2 1 1-1M420 237h1h1M422 237h.1M422 237v1M422 233l2-1 1 1-1-1 1 1v3M422 236l2 1h-1"/>
<path d="M422 237h1zM424 237h.1M424 232h.1M424 222v-3v3M424 222h.1M425 236l-1 1M485 226h5M485 226l1 3zM486 226v3v-3h1l1 3v-3h2v3l-2-3h-1v3l-1-3zM490 226v1h2M490 226v3v-2M490 226h.1"/>
<path d="M490 227h.1M490 227h1v2zM491 227h1l-1 2M492 226h4M492 226v3l1-3h-1v1M492 226h.1M492 226v1M492 227v2M493 226h1v3l1-3h1v3v-3l-1 3v-3h-1l-1 3zM496 229v-3v3M496 229h.1M555 233l2-1 1 1v3l-1 1-2-1z"/>
<path d="M555 233h.1M555 236h.1M556 232l-1 1 1-1M556 237l-1-1 2 1M557 237h3M557 237h.1M557 232h.1M557 232h1v1l2-1M557 237h1v-1l3 1M558 233l3-1 3 1v3l-3 1-3-1M558 237h.1M558 237h1h1h1"/>
<path d="M558 237h6M560 221h1l-1 1h-1h4M560 221h.1M561 221v1zM561 237h1h1M561 237h3v-1l-2 1M561 232h.1M561 237h.1M562 232l2 1 1-1M562 237h1h1v1M564 233l1-1 2 1-1-1 1 1v3M564 236l1 1"/>
<path d="M564 237h1zM565 237h1zM565 237h.1M565 232h.1M566 232h.1M566 222v-3v3M566 222h.1M567 236l-1 1 1-1-1 1h-10M271 241v3l2 1 1-1M271 241h.1M271 244h.1M272 240l-1 1"/>
<path d="M272 245h10M272 240h1M272 245l-1-1 2 1M273 245h3h-1M273 245h.1M273 240h.1M273 245h1v-1l1 1M273 240h3zM274 241v3l3 1 3-1v-3M274 241h.1M274 244h.1M274 245h.1"/>
<path d="M275 245h2M275 245h-1h6M276 245h3M276 240h5h-3M277 245h3v-1l-2 1M277 240h.1M277 245h.1M279 245h1M280 244l2 1h-1M280 245h1zM280 241h.1M280 244h.1"/>
<path d="M281 240h1M282 245h.1M282 240h.1M282 240l1 1-1-1 1 1v3l-1 1M447 260v10M447 260h.1M447 260h2M449 260h2h-2M449 260h2h-4h4l-4 1v1h4l-4 1v1h4l-4 2v1l4-1h-4v-2l4-1h-4v-1l4-1h-4v-1h4h-2M449 260h.1M457 260h4M457 260h.1"/>
<path d="M457 260v1zM457 260h4v1M461 260h.1M461 260v1M461 260v10M447 270h.1M447 270h4h-2M447 270h4h-4zM447 267v1l4 1h-4v1h4l-4-1v-1h4l-4-1h4M449 270h2zM449 270h.1M457 270h4"/>
<path d="M457 262v-1v3M457 267v-2v-1v5M457 269v1zM457 270h.1M461 270v-1v1M461 270h.1M461 265v3M461 265h.1M461 265v1M461 264v1M461 264v2M461 261v2"/>
<path d="M461 261v4h-4M461 266v4h-4M461 260v2M461 267l1-1v1h-1l1 1h-1M461 266h1h-1M461 265h1v1h-1M461 264h1v1h-1M461 263h1h-1h1v1h-1M461 262h1l-1 1M461 268h1h-1M461 262h1v6M461 262v2"/>
<path d="M461 266v1M461 268v1"/>
</g>
<path d="M272 225v4l1-4v4v-4v4l1-4v4l1-4v4l1-4v4l1-4h-1h2v4l1-4v4l1-4v4l1-4v4l1-4v4v-4v4M272 225h.1M272 229h.1M277 225h1l-1 4zM414 225v4v-4v4l1-4v4l1-4v4l1-4v4l1-4v4l1-4h-1h2v4l1-4v4l1-4v4l1-4v4l1-4v4v-4v4M414 225h.1M414 229h.1M419 225h1l-1 4zM556 225v4v-4v4l1-4v4l1-4v4l1-4v4l1-4v4l1-4h-1h2v4l1-4v4l1-4v4l1-4v4l1-4v4v-4v4M556 225h.1M556 229h.1M561 225h1l-1 4z" fill="none" stroke="#545454" stroke-width=".6"/>
<!-- layer: Ttitleblock -->
<g fill="none" stroke="#000" stroke-width=".6">
<path d="M6 18h789v558h-789zM53 511h733M71 511v56M109 511v56M184 511v56M237 511v56M417 511v56M447 511v56M504 511v28M579 511v28M701 511v56M53 539h364"/>
<path d="M53 529h364M53 520h364M447 539h339M504 529h197M504 520h197M541 539v28M758 539v28M53 548h364"/>
</g>
<path d="M53 28h733v539h-733z" fill="none" stroke="#000" stroke-width=".68"/>
<!-- layer: Viewports -->
<path d="M53 28h733v483h-733z" fill="none" stroke="#000" stroke-width=".6"/>
<g font-size="14.6">
<text x="449" y="537">00</text>
<text x="764" y="563">A3</text>
</g>
<g font-size="10.2">
<text x="543" y="556">POWER SUPPLY UNIT</text>
<text x="543" y="565">3D ASSEMBLY BOTTOM VIEW</text>
</g>
<g font-size="7.3">
<text x="449" y="518">REVISION:</text>
<text x="506" y="518">SCALE:</text>
<text x="547" y="518">1:1</text>
<text x="581" y="518">DRAWN:</text>
<text x="619" y="518">BERT TIMMERMAN</text>
<text x="703" y="518">OPEN SOURCE HARDWARE</text>
<text x="506" y="528">DIMENSIONS:</text>
<text x="547" y="528">mm</text>
<text x="581" y="528">DEPT.:</text>
<text x="619" y="528">ELECTRONICS</text>
<text x="703" y="528">COPYRIGHT (C)</text>
<text x="467" y="537">20200324</text>
<text x="506" y="537">DATE:</text>
<text x="547" y="537">20200324</text>
<text x="581" y="537">CHECKED:</text>
<text x="703" y="537">CC BY-SA 4.0</text>
<text x="59" y="546">00</text>
<text x="73" y="546">20200324</text>
<text x="111" y="546">BERT TIMMERMAN</text>
<text x="239" y="546">FIRST ISSUE</text>
<text x="543" y="546">DESCRIPTION:</text>
<text x="703" y="546">NUMBER:</text>
<text x="760" y="546">FORM.:</text>
<text x="56" y="560">REV.</text>
<text x="73" y="560">DATE</text>
<text x="111" y="560">DRAWN BY</text>
<text x="186" y="560">CHECKED BY</text>
<text x="239" y="560">DESCRIPTION</text>
<text x="703" y="559">31.000.00</text>
<text x="739" y="559">.01.03</text>
<text x="425" y="564" transform="rotate(-90 425 564)">AUTOCAD</text>
<text x="431" y="564" transform="rotate(-90 431 564)">2015</text>
<text x="703" y="565">1</text>
<text x="711" y="565">OF 1</text>
</g>
</svg>
